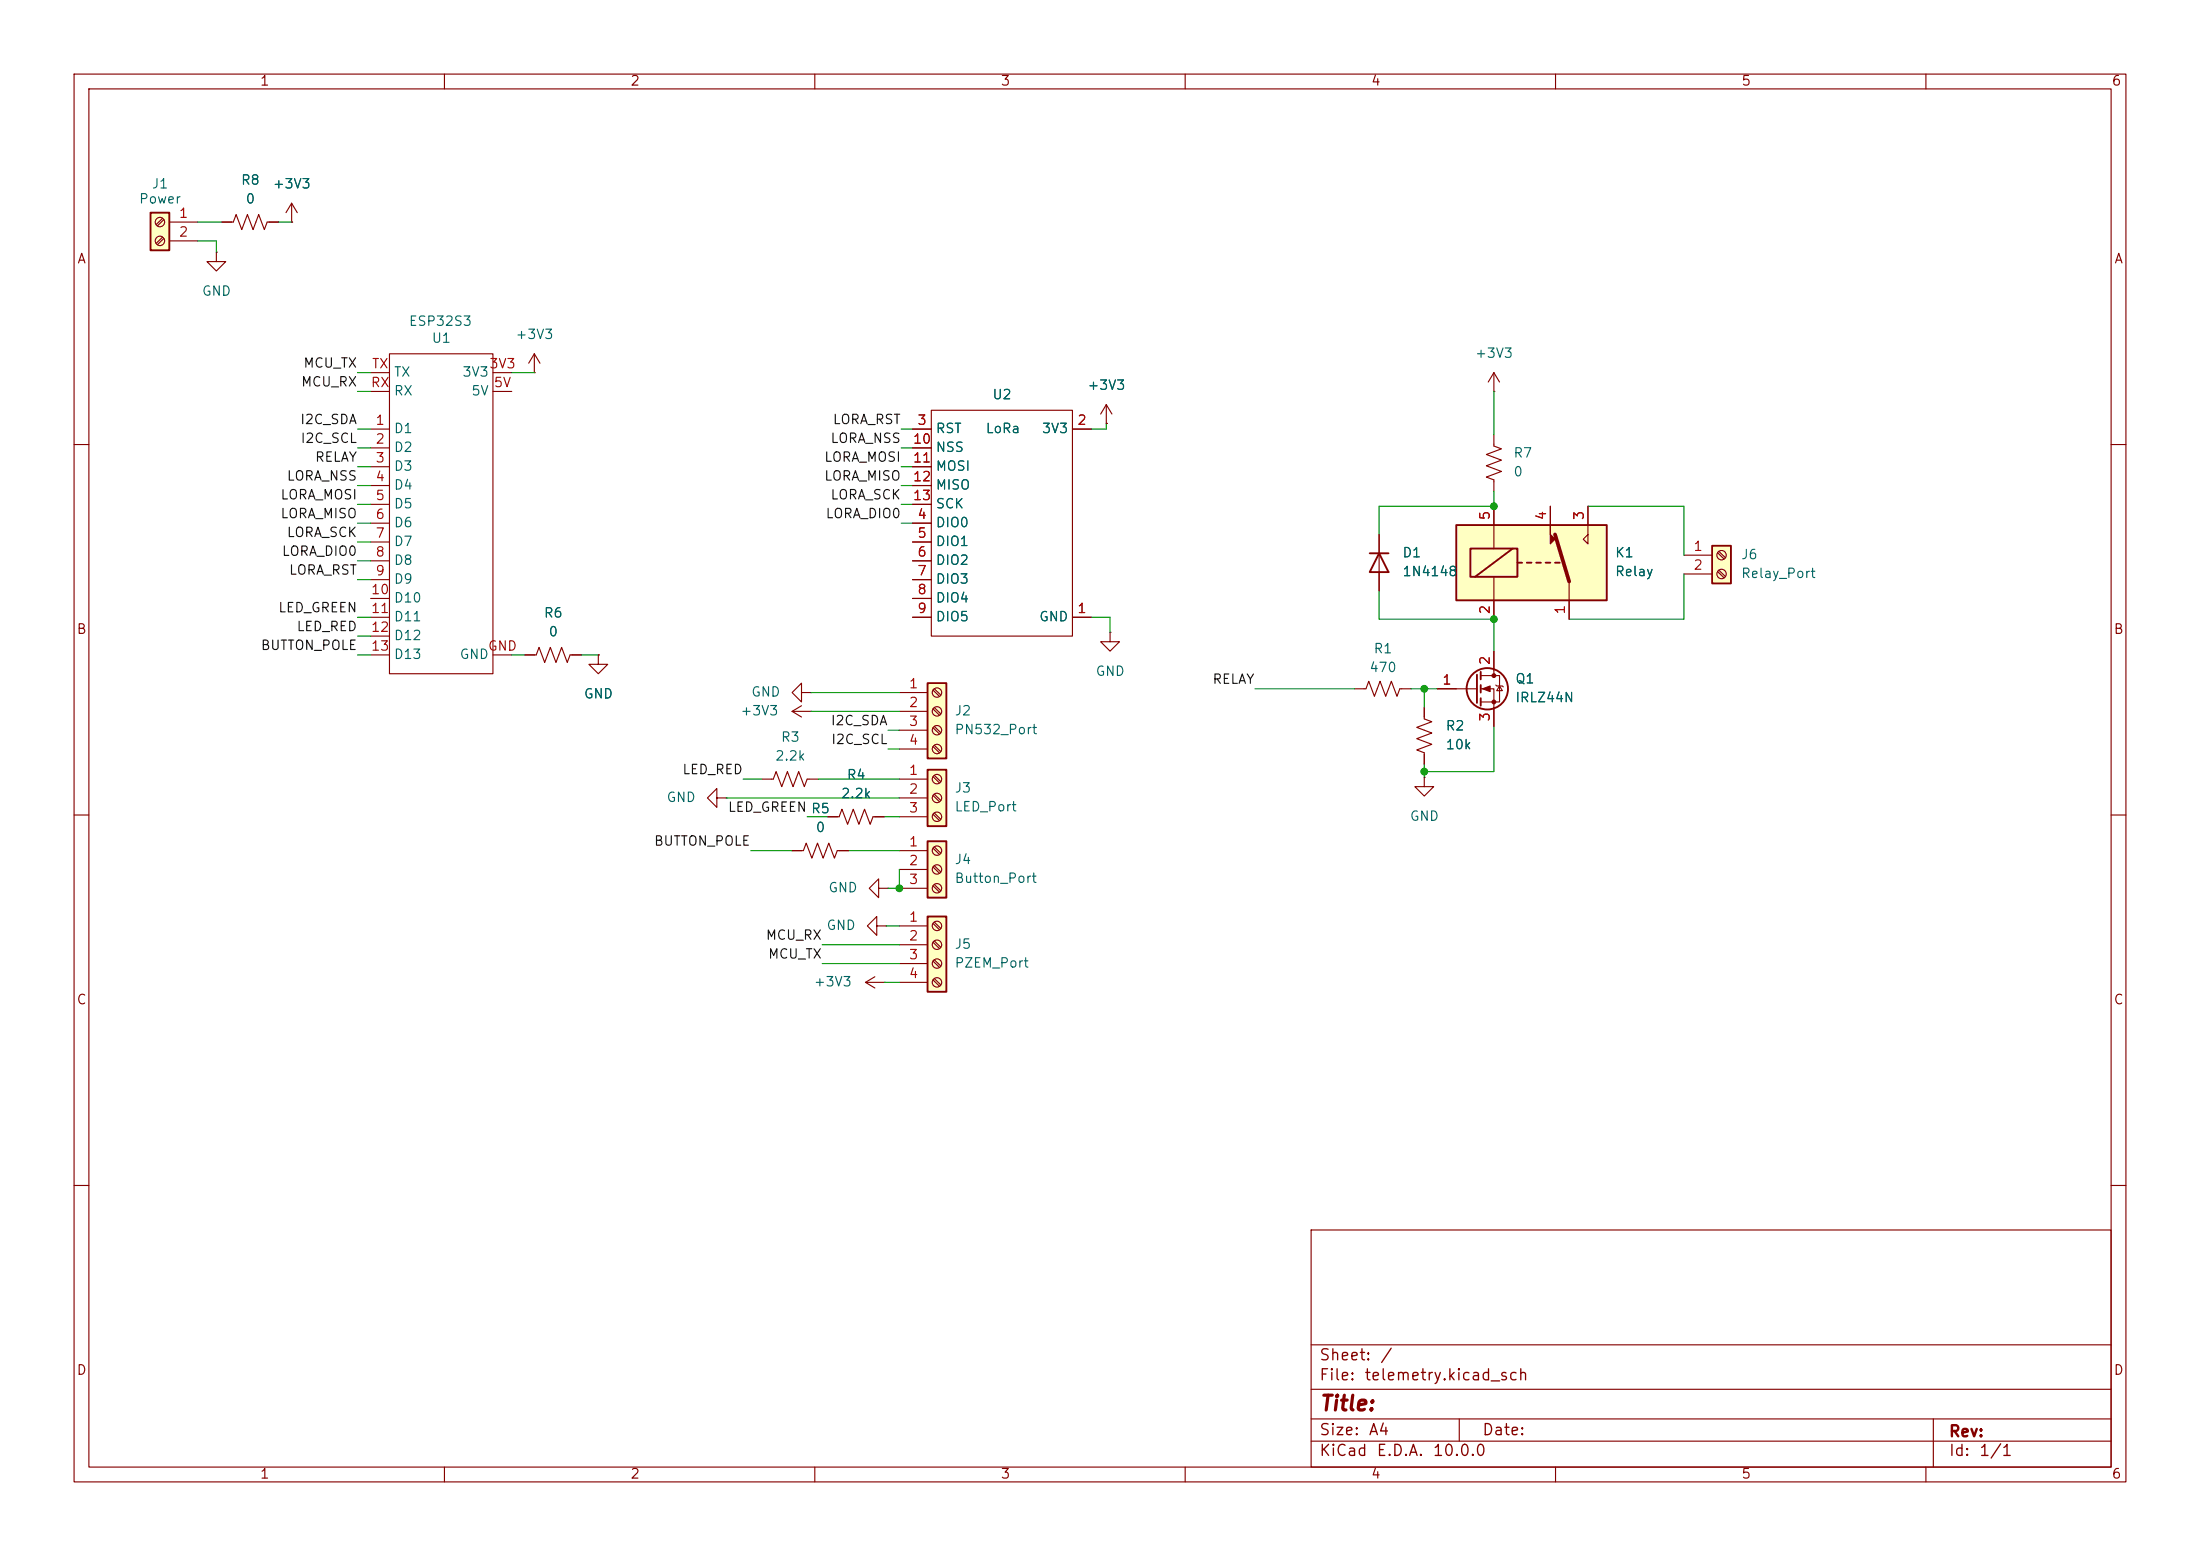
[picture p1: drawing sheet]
<svg xmlns="http://www.w3.org/2000/svg" width="297mm" height="210mm" viewBox="0 0 297 210" stroke-linecap="round" stroke-linejoin="round" font-family="sans-serif">
<g fill="none" stroke="#840000" stroke-width=".15">
<path d="M10 10h277v190h-277zM12 12h273v186h-273zM60 10v2M110 10v2M160 10v2M210 10v2M260 10v2M10 60h2M285 60h2M182.9 93h1.5l.4-1.1 .7 2.1 .8-2.1 .8 2.1 .7-2.1 .8 2.1 .4-1h1.5M194.1 93h5.3M199.9 91.2h2.5v3.5h-2.5"/>
<path d="M199.9 93h1.8v5M201.7 87.9v3.3M201.9 92.5l.2 .1h.7l.1 .1M202.4 92.6l.4 .6h-.7zM10 110h2M285 110h2M10 160h2M177 166h108v32h-108zM285 160h2M60 198v2M110 198v2M160 198v2"/>
<path d="M177 194.5h108M177 191.5h108M177 187.5h108M177 181.5h108M197 191.5v3M210 198v2M260 198v2M261 191.5v6.5"/>
</g>
<g fill="none" stroke="#840000" stroke-width=".25">
<path d="M199.4 91.1v3.8M199.9 90.7v1M199.9 92.5v1M199.9 94.2v1.1"/>
<circle cx="200.8" cy="93" r="2.79"/>
</g>
<g fill="#840000" stroke="#840000" stroke-width=".15">
<path d="M200.2 93l1-.4v.7z"/>
<circle cx="201.7" cy="91.2" r=".25"/>
<circle cx="201.7" cy="94.7" r=".25"/>
</g>
<path d="M125.2 92.2h2.6v10.2h-2.6z" fill="#ffffc2"/>
<path d="M184.9 74.7h2.6M186.2 74.7l1.3 2.5h-2.6zM125.2 92.2h2.6v10.2h-2.6z" fill="none" stroke="#840000" stroke-width=".25"/>
<g fill="none" stroke="#840000" stroke-width=".15">
<path d="M186.2 72.1v7.7M121.4 93.5h3.8M121.4 96h3.8M121.4 98.6h3.8M126 93.1l.8 .9M126 95.7l.8 .8M126 98.2l.8 .9M126.1 93l.9 .8M126.1 95.5l.9 .8M126.1 98l.9 .9M149.9 85.3v1.3h1.2l-1.2 1.3-1.3-1.3h1.3M149.9 85.3h.1"/>
<path d="M118.6 119.9v-1.3l-1.3 1.3 1.3 1.3v-1.3h1.3M119.9 119.9h.1M121.4 101.1h3.8M126 100.8l.8 .8M126.1 100.6l.9 .8M118.4 125v-1.3l-1.3 1.3 1.3 1.2v-1.2h1.2M119.6 125h.1"/>
<circle cx="126.5" cy="96" r=".63"/>
<circle cx="126.5" cy="93.5" r=".63"/>
<circle cx="126.5" cy="98.6" r=".63"/>
<circle cx="126.5" cy="101.1" r=".63"/>
</g>
<path d="M125.2 123.7h2.6v10.2h-2.6z" fill="#ffffc2"/>
<path d="M125.2 123.7h2.6v10.2h-2.6z" fill="none" stroke="#840000" stroke-width=".25"/>
<g fill="none" stroke="#840000" stroke-width=".15">
<path d="M121.4 125h3.8M121.4 127.5h3.8M121.4 130h3.8M121.4 132.6h3.8M126 124.6l.8 .9M126 127.2l.8 .8M126 129.7l.8 .9M126 132.3l.8 .8M126.1 124.5l.9 .8M126.1 127l.9 .8M126.1 129.5l.9 .9M126.1 132.1l.9 .8"/>
<circle cx="126.5" cy="125" r=".63"/>
<circle cx="126.5" cy="130" r=".63"/>
<circle cx="126.5" cy="127.5" r=".63"/>
<circle cx="126.5" cy="132.6" r=".63"/>
</g>
<path d="M125.2 113.5h2.6v7.7h-2.6z" fill="#ffffc2"/>
<path d="M125.2 113.5h2.6v7.7h-2.6z" fill="none" stroke="#840000" stroke-width=".25"/>
<g fill="none" stroke="#840000" stroke-width=".15">
<path d="M121.4 114.8h3.8M121.4 117.3h3.8M121.4 119.9h3.8M126 114.5l.8 .8M126 117l.8 .9M126 119.6l.8 .8M126.1 114.3l.9 .8M126.1 116.8l.9 .9M126.1 119.4l.9 .8"/>
<circle cx="126.5" cy="114.8" r=".63"/>
<circle cx="126.5" cy="119.9" r=".63"/>
<circle cx="126.5" cy="117.3" r=".63"/>
</g>
<path d="M231.1 73.7h2.6v5h-2.6z" fill="#ffffc2"/>
<path d="M231.1 73.7h2.6v5h-2.6z" fill="none" stroke="#840000" stroke-width=".25"/>
<g fill="none" stroke="#840000" stroke-width=".15">
<path d="M227.3 74.9h3.8M227.3 77.5h3.8M231.9 74.6l.8 .8M231.9 77.1l.8 .9M232.1 74.4l.8 .9M232.1 77l.8 .8"/>
<circle cx="232.4" cy="77.5" r=".63"/>
<circle cx="232.4" cy="74.9" r=".63"/>
</g>
<path d="M196.6 70.9h20.3v10.1h-20.3z" fill="#ffffc2"/>
<g fill="none" stroke="#840000" stroke-width=".15">
<path d="M29.2 34v1.3h1.3l-1.3 1.3-1.3-1.3h1.3M29.2 34h.1M30 30h1.5l.4-1 .7 2 .8-2 .8 2 .7-2 .8 2 .4-1h1.5M39.4 30h.1M39.4 27.4l-.8 1.3M39.4 27.4l.7 1.3M39.4 27.4v2.6M123.2 57.9h2.5M125.7 55.4h19.1v30.5h-19.1zM144.8 57.9h2.5M149.4 57.2h.1M149.4 54.6l-.8 1.3"/>
<path d="M149.4 54.6l.7 1.3M149.4 54.6v2.6M123.2 70.6h2.5M123.2 73.2h2.5M123.2 75.7h2.5M123.2 78.2h2.5M123.2 60.5h2.5M123.2 63h2.5M123.2 65.5h2.5M123.2 68.1h2.5M201.7 68.3v5.7M201.7 77.9v5.7"/>
<path d="M209.3 68.3v2.6M211.8 78.5v5.1M214.4 68.3v5.1l-.7-.6 .7-.7M123.2 83.3h2.5M123.2 80.8h2.5M144.8 83.3h2.5M192.3 95.5v1.5l1 .4-2 .8 2 .7-2 .8 2 .8-2 .7 1 .4v1.5M111.8 110.2h1.5l.4-1 .7 2.1 .8-2.1 .8 2.1 .7-2.1 .8 2.1 .4-1.1h1.5M116.8 132.6l1.3 .8M116.8 132.6h2.6M118.1 131.8l-1.3 .8M119.4 132.6h.1"/>
</g>
<path d="M196.6 70.9h20.3v10.1h-20.3zM198.5 74h6.4v3.9h-6.4zM204.2 74l-5.1 3.9M204.9 75.9h.6M206.1 75.9h.7M207.4 75.9h.6M208.7 75.9h.6M209.9 75.9h.7" fill="none" stroke="#840000" stroke-width=".25"/>
<path d="M209.9 72.1l1.9 6.4" fill="none" stroke="#840000" stroke-width=".51"/>
<path d="M209.3 70.9v1.2l.6 .7-.6 .6z" fill="#840000" stroke="#840000" stroke-width=".15"/>
<path d="M20.3 28.7h2.6v5.1h-2.6z" fill="#ffffc2"/>
<path d="M20.3 28.7h2.6v5.1h-2.6z" fill="none" stroke="#840000" stroke-width=".25"/>
<g fill="none" stroke="#840000" stroke-width=".15">
<path d="M21.9 29.5l-.8 .8M21.9 32l-.8 .8M22.1 29.6l-.8 .9M22.1 32.2l-.8 .8M22.9 30h3.8M22.9 32.5h3.8M50 57.9h2.6M50 50.3h2.6M50 52.8h2.6M52.6 47.8h13.9v43.1h-13.9zM66.5 50.3h2.6M66.5 52.8h2.6"/>
<path d="M72.1 50.3h.1M72.1 47.8l-.7 1.2M72.1 47.8l.8 1.2M72.1 47.8v2.5M201.7 52.8h.1M201.7 58.7v1.5l1 .4-2 .7 2 .8-2 .8 2 .7-2 .8 1 .4v1.5M201.7 50.3l-.8 1.3M201.7 50.3l.7 1.3M201.7 50.3v2.5M50 60.5h2.6M50 63h2.6M50 65.5h2.6"/>
<path d="M50 68.1h2.6M50 70.6h2.6M50 73.2h2.6M50 75.7h2.6M50 78.2h2.6M50 88.4h2.6M50 80.8h2.6M50 83.3h2.6M50 85.9h2.6M66.5 88.4h2.6M70.9 88.4h1.5l.4-1 .7 2 .8-2 .8 2 .7-2 .8 2 .4-1h1.5M80.8 88.4v1.3h1.2l-1.2 1.2-1.3-1.2h1.3"/>
<path d="M80.8 88.4h.1M106.9 96l1.3 .8M106.9 96h2.6M108.2 93.5v-1.3l-1.3 1.3 1.3 1.2v-1.2h1.3M108.2 95.3l-1.3 .7M109.5 93.5h.1M109.5 96h.1M96.8 107.7v-1.3l-1.3 1.3 1.3 1.3v-1.3h1.2M98 107.7h.1M102.9 105.2h1.5l.4-1.1 .7 2.1 .8-2.1 .8 2.1 .7-2.1 .8 2.1 .4-1h1.5M106.9 114.8h1.6l.3-1 .8 2 .8-2 .7 2 .8-2 .7 2 .4-1h1.6M192.3 104.9v1.3h1.2l-1.2 1.2-1.3-1.2h1.3"/>
<path d="M192.3 104.9h.1"/>
<circle cx="21.6" cy="32.5" r=".63"/>
<circle cx="21.6" cy="30" r=".63"/>
</g>
<path d="M125.2 103.9h2.6v7.6h-2.6z" fill="#ffffc2"/>
<path d="M125.2 103.9h2.6v7.6h-2.6z" fill="none" stroke="#840000" stroke-width=".25"/>
<g fill="none" stroke="#840000" stroke-width=".15">
<path d="M30 30h1.2M36.3 30h1.3M39.4 30h.1M123.2 57.9h2.5M144.8 57.9h2.5M149.4 57.2h.1M123.2 70.6h2.5M123.2 73.2h2.5M123.2 75.7h2.5M123.2 78.2h2.5M123.2 60.5h2.5M123.2 63h2.5"/>
<path d="M123.2 65.5h2.5M123.2 68.1h2.5M186.2 72.1v2.6M186.2 77.2v2.6M201.7 68.3v2.6M209.3 68.3v2.6M214.4 68.3v2.6M70.9 88.4h1.2M77.2 88.4h1.3M80.8 88.4h.1M123.2 83.3h2.5M123.2 80.8h2.5"/>
<path d="M144.8 83.3h2.5M192.3 95.5v1.3M194.1 93h2.5M201.7 81v2.6M201.7 87.9v2.5M201.7 95.5v2.5M211.8 81v2.6M106.9 114.8h1.3M111.8 110.2h1.2M113.3 114.8h1.3M118.1 110.2h1.3M121.4 105.2h3.8"/>
<path d="M121.4 107.7h3.8M121.4 110.2h3.8M126 104.8l.8 .9M126 107.4l.8 .8M126 109.9l.8 .8M126.1 104.6l.9 .9M126.1 107.2l.9 .8M126.1 109.7l.9 .9M192.3 101.9v1.2"/>
<circle cx="126.5" cy="105.2" r=".63"/>
<circle cx="126.5" cy="110.2" r=".63"/>
<circle cx="126.5" cy="107.7" r=".63"/>
</g>
<g fill="none" stroke="#009600" stroke-width=".15">
<path d="M26.7 32.5h2.5v1.5M26.7 30h3.3M37.6 30h1.8M48.3 52.8h1.7M48.3 57.9h1.7M48.3 50.3h1.7M69.1 50.3h3M121.7 57.9h1.5M149.4 57.2v.7h-2.1M201.7 52.8v5.9M48.3 73.2h1.7M48.3 78.2h1.7"/>
<path d="M48.3 75.7h1.7M48.3 68.1h1.7M48.3 70.6h1.7M48.3 65.5h1.7M48.3 63h1.7M48.3 60.5h1.7M121.7 68.1h1.5M121.7 70.6h1.5M121.7 65.5h1.5M121.7 63h1.5M121.7 60.5h1.5M186.2 79.8v3.8h15.5v4.3"/>
<path d="M201.7 66.3v2h-15.5v3.8M214.4 68.3h12.9v6.6M227.3 77.5v6.1h-15.5M48.3 83.3h1.7M48.3 85.9h1.7M48.3 88.4h1.7M69.1 88.4h1.8M78.5 88.4h2.3M109.5 93.5h11.9M109.5 96h11.9M119.9 98.6h1.5M147.3 83.3h2.6v2"/>
<path d="M169.4 93h13.5M190.5 93h3.6M192.3 93v2.5M201.7 98v6.1h-9.4M98 107.7h23.4M100.3 105.2h2.6M101.3 114.8h5.6M109 110.2h2.8M110.5 105.2h10.9M114.6 114.8h6.8M119.4 110.2h2M119.9 101.1h1.5"/>
<path d="M121.4 117.3v2.6h-1.5M192.3 103.1v1.8M111 130h10.4M111 127.5h10.4M119.4 132.6h2M119.6 125h1.8"/>
</g>
<g fill="#009600" stroke="#009600" stroke-width=".14">
<circle cx="201.7" cy="83.6" r=".46"/>
<circle cx="192.3" cy="93" r=".46"/>
<circle cx="192.3" cy="104.1" r=".46"/>
<circle cx="201.7" cy="68.3" r=".46"/>
<circle cx="121.4" cy="119.9" r=".46"/>
</g>
<text font-size="2" fill="#840000" x="178" y="190.9">Title:</text>
<g font-size="1.5" fill="#840000">
<text x="178" y="184">Sheet:</text>
<text x="186.2" y="184">/</text>
<text x="178" y="186.7">File:</text>
<text x="184.1" y="186.7">telemetry.kicad_sch</text>
<text x="178" y="196.9">KiCad</text>
<text x="178" y="194.1">Size:</text>
<text x="184.7" y="194.1">A4</text>
<text x="185.7" y="196.9">E.D.A.</text>
<text x="193.3" y="196.9">10.0.0</text>
<text x="200" y="194.1">Date:</text>
<text x="263" y="194.3">Rev:</text>
<text x="263" y="196.9">Id:</text>
<text x="267.1" y="196.9">1/1</text>
</g>
<g font-size="1.3" fill="#840000">
<text x="35" y="11.9">1</text>
<text x="85" y="11.9">2</text>
<text x="135" y="11.9">3</text>
<text x="185" y="11.9">4</text>
<text x="235" y="11.9">5</text>
<text x="285" y="11.9">6</text>
<text x="10.3" y="35.9">A</text>
<text x="285.3" y="35.9">A</text>
<text x="10.3" y="85.9">B</text>
<text x="285.3" y="85.9">B</text>
<text x="10.3" y="135.9">C</text>
<text x="285.3" y="135.9">C</text>
<text x="10.3" y="185.9">D</text>
<text x="285.3" y="185.9">D</text>
<text x="35" y="199.9">1</text>
<text x="85" y="199.9">2</text>
<text x="135" y="199.9">3</text>
<text x="185" y="199.9">4</text>
<text x="235" y="199.9">5</text>
<text x="285" y="199.9">6</text>
</g>
<g font-size="1.3" fill="#006464">
<text x="18.7" y="27.8">Power</text>
<text x="20.4" y="25.8">J1</text>
<text x="32.4" y="25.2">R8</text>
<text x="33.1" y="27.8">0</text>
<text x="36.7" y="25.8">+3V3</text>
<text x="27.2" y="40.2">GND</text>
<text x="55.1" y="44.3">ESP32S3</text>
<text x="58.2" y="46.6">U1</text>
<text x="69.5" y="46.1">+3V3</text>
<text x="53.1" y="53.7">RX</text>
<text x="53.1" y="51.2">TX</text>
<text x="62.3" y="51.2">3V3</text>
<text x="63.5" y="53.7">5V</text>
<text x="146.7" y="52.9">+3V3</text>
<text x="199" y="48.6">+3V3</text>
<text x="53.1" y="58.8">D1</text>
<text x="126.2" y="58.8">RST</text>
<text x="133" y="58.8">LoRa</text>
<text x="133.9" y="54.2">U2</text>
<text x="140.6" y="58.8">3V3</text>
<text x="53.1" y="61.3">D2</text>
<text x="53.1" y="63.9">D3</text>
<text x="126.2" y="61.3">NSS</text>
<text x="126.2" y="63.9">MOSI</text>
<text x="204.2" y="62.1">R7</text>
<text x="204.2" y="64.6">0</text>
<text x="53.1" y="66.4">D4</text>
<text x="53.1" y="68.9">D5</text>
<text x="53.1" y="71.5">D6</text>
<text x="126.2" y="71.5">DIO0</text>
<text x="126.2" y="66.4">MISO</text>
<text x="126.2" y="68.9">SCK</text>
<text x="53.1" y="74">D7</text>
<text x="53.1" y="76.6">D8</text>
<text x="126.2" y="74">DIO1</text>
<text x="126.2" y="76.6">DIO2</text>
<text x="189.2" y="75.5">D1</text>
<text x="217.9" y="75.5">K1</text>
<text x="235" y="75.8">J6</text>
<text x="53.1" y="79.1">D9</text>
<text x="53.1" y="81.6">D10</text>
<text x="73.3" y="83.7">R6</text>
<text x="126.2" y="79.1">DIO3</text>
<text x="126.2" y="81.6">DIO4</text>
<text x="189.2" y="78.1">1N4148</text>
<text x="217.9" y="78.1">Relay</text>
<text x="235" y="78.3">Relay_Port</text>
<text x="53.1" y="84.2">D11</text>
<text x="53.1" y="86.7">D12</text>
<text x="53.1" y="89.3">D13</text>
<text x="62" y="89.3">GND</text>
<text x="74" y="86.2">0</text>
<text x="126.2" y="84.2">DIO5</text>
<text x="140.2" y="84.2">GND</text>
<text x="185.3" y="88.5">R1</text>
<text x="78.7" y="94.6">GND</text>
<text x="101.3" y="94.3">GND</text>
<text x="147.8" y="91.5">GND</text>
<text x="184.8" y="91">470</text>
<text x="204.5" y="95.1">IRLZ44N</text>
<text x="204.5" y="92.6">Q1</text>
<text x="99.9" y="96.9">+3V3</text>
<text x="105.3" y="100.4">R3</text>
<text x="128.8" y="96.9">J2</text>
<text x="128.8" y="99.4">PN532_Port</text>
<text x="195.1" y="98.9">R2</text>
<text x="195.1" y="101.4">10k</text>
<text x="104.6" y="103">2.2k</text>
<text x="114.2" y="105.5">R4</text>
<text x="128.8" y="107.3">J3</text>
<text x="89.9" y="108.6">GND</text>
<text x="109.4" y="110.1">R5</text>
<text x="110" y="112.6">0</text>
<text x="113.4" y="108.1">2.2k</text>
<text x="128.8" y="109.8">LED_Port</text>
<text x="190.2" y="111.1">GND</text>
<text x="128.8" y="116.9">J4</text>
<text x="128.8" y="119.5">Button_Port</text>
<text x="111.5" y="125.8">GND</text>
<text x="111.7" y="120.8">GND</text>
<text x="128.8" y="128.4">J5</text>
<text x="128.8" y="130.9">PZEM_Port</text>
<text x="109.8" y="133.5">+3V3</text>
</g>
<g font-size="1.3" fill="#a90000">
<text x="24.1" y="29.7">1</text>
<text x="24.1" y="32.3">2</text>
<text x="50" y="52.6">RX</text>
<text x="50.1" y="50">TX</text>
<text x="66" y="50">3V3</text>
<text x="66.6" y="52.6">5V</text>
<text x="50.6" y="57.7">1</text>
<text x="123.8" y="57.7">3</text>
<text x="145.3" y="57.7">2</text>
<text x="50.6" y="60.2">2</text>
<text x="50.6" y="62.7">3</text>
<text x="50.6" y="65.3">4</text>
<text x="123.1" y="60.2">10</text>
<text x="123.1" y="62.7">11</text>
<text x="123.1" y="65.3">12</text>
<text x="50.6" y="67.8">5</text>
<text x="50.6" y="70.4">6</text>
<text x="123.1" y="67.8">13</text>
<text x="123.8" y="70.4">4</text>
<text x="201.4" y="70.3" transform="rotate(-90 201.4 70.3)">5</text>
<text x="209" y="70.3" transform="rotate(-90 209 70.3)">4</text>
<text x="214.1" y="70.3" transform="rotate(-90 214.1 70.3)">3</text>
<text x="50.6" y="72.9">7</text>
<text x="50.6" y="75.4">8</text>
<text x="50.6" y="78">9</text>
<text x="123.8" y="72.9">5</text>
<text x="123.8" y="75.4">6</text>
<text x="123.8" y="78">7</text>
<text x="228.5" y="74.7">1</text>
<text x="228.5" y="77.2">2</text>
<text x="50" y="80.5">10</text>
<text x="50" y="83.1">11</text>
<text x="123.8" y="80.5">8</text>
<text x="123.8" y="83.1">9</text>
<text x="145.3" y="83.1">1</text>
<text x="201.4" y="83" transform="rotate(-90 201.4 83)">2</text>
<text x="211.6" y="83" transform="rotate(-90 211.6 83)">1</text>
<text x="50" y="85.6">12</text>
<text x="50" y="88.1">13</text>
<text x="65.8" y="88.1">GND</text>
<text x="201.4" y="89.9" transform="rotate(-90 201.4 89.9)">2</text>
<text x="122.6" y="93.2">1</text>
<text x="122.6" y="95.8">2</text>
<text x="194.6" y="92.7">1</text>
<text x="122.6" y="98.3">3</text>
<text x="122.6" y="100.8">4</text>
<text x="201.4" y="97.5" transform="rotate(-90 201.4 97.5)">3</text>
<text x="122.6" y="104.9">1</text>
<text x="122.6" y="107.4">2</text>
<text x="122.6" y="110">3</text>
<text x="122.6" y="114.6">1</text>
<text x="122.6" y="117.1">2</text>
<text x="122.6" y="119.6">3</text>
<text x="122.6" y="124.7">1</text>
<text x="122.6" y="127.3">2</text>
<text x="122.6" y="129.8">3</text>
<text x="122.6" y="132.3">4</text>
</g>
<g font-size="1.3" fill="#0f0f0f">
<text x="40.6" y="52.5">MCU_RX</text>
<text x="40.9" y="49.9">MCU_TX</text>
<text x="40.4" y="57.6">I2C_SDA</text>
<text x="112.3" y="57.6">LORA_RST</text>
<text x="38.6" y="65.2">LORA_NSS</text>
<text x="40.5" y="60.1">I2C_SCL</text>
<text x="42.4" y="62.6">RELAY</text>
<text x="111.2" y="62.6">LORA_MOSI</text>
<text x="111.2" y="65.2">LORA_MISO</text>
<text x="112" y="60.1">LORA_NSS</text>
<text x="37.8" y="67.7">LORA_MOSI</text>
<text x="37.8" y="70.3">LORA_MISO</text>
<text x="111.4" y="70.3">LORA_DIO0</text>
<text x="112" y="67.7">LORA_SCK</text>
<text x="38" y="75.3">LORA_DIO0</text>
<text x="38.6" y="72.8">LORA_SCK</text>
<text x="38.9" y="77.9">LORA_RST</text>
<text x="37.5" y="83">LED_GREEN</text>
<text x="35.1" y="88">BUTTON_POLE</text>
<text x="40" y="85.5">LED_RED</text>
<text x="163.6" y="92.6">RELAY</text>
<text x="112.1" y="98.2">I2C_SDA</text>
<text x="112.1" y="100.7">I2C_SCL</text>
<text x="92" y="104.8">LED_RED</text>
<text x="98.2" y="109.9">LED_GREEN R5</text>
<text x="88.2" y="114.5">BUTTON_POLE</text>
<text x="103.3" y="127.2">MCU_RX</text>
<text x="103.6" y="129.7">MCU_TX</text>
</g>
</svg>
